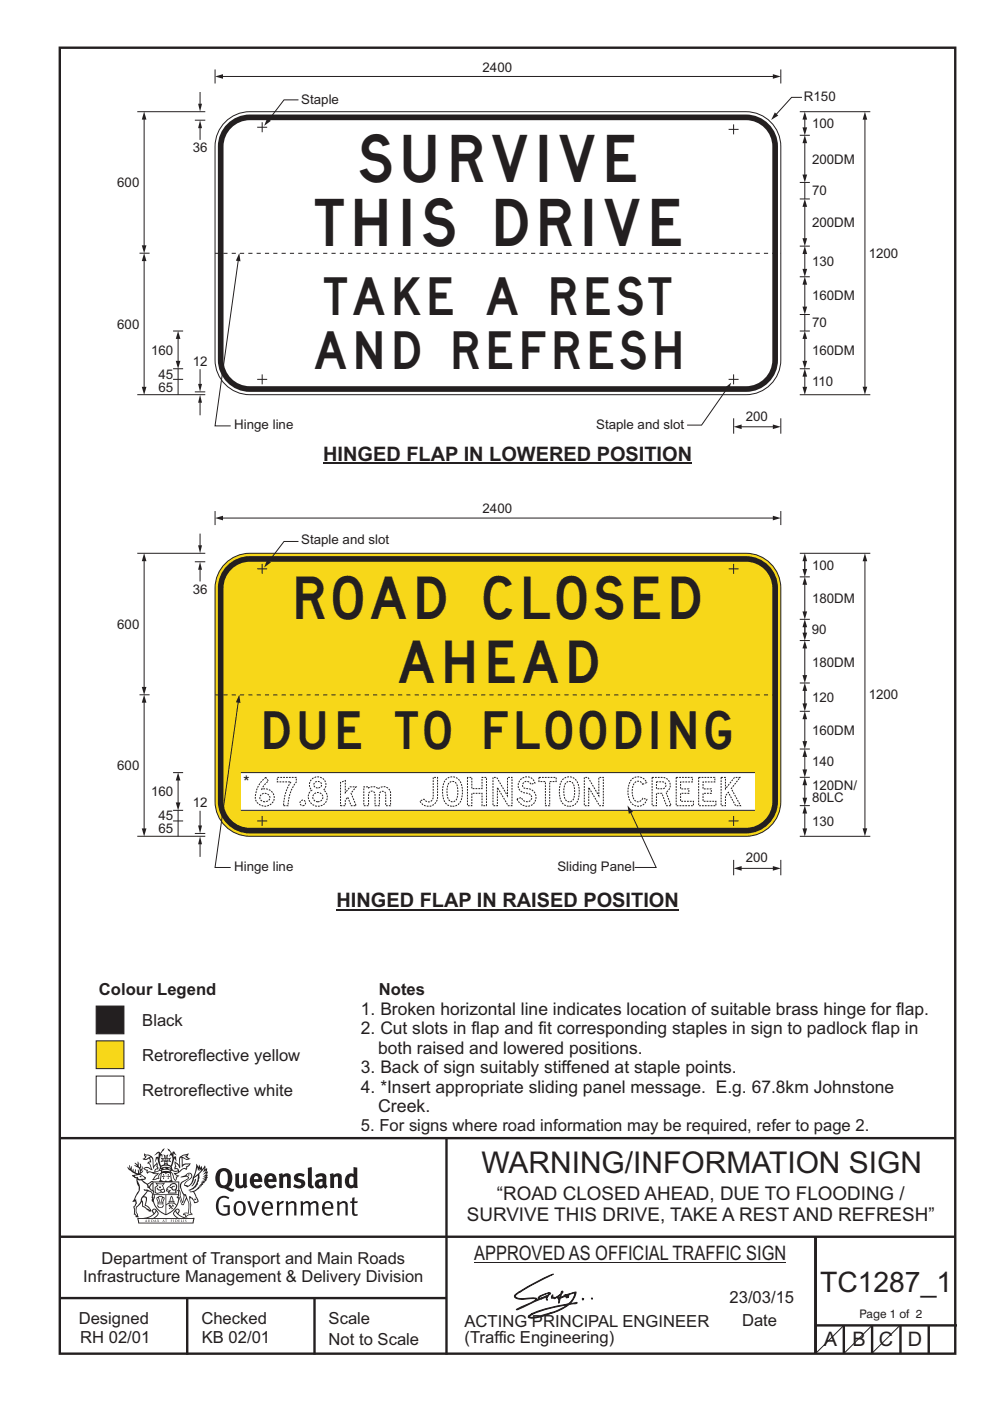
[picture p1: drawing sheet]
<svg xmlns="http://www.w3.org/2000/svg" width="210mm" height="297mm" viewBox="0 0 210 297" stroke-linecap="round" stroke-linejoin="round" font-family="sans-serif">
<g fill="none" stroke="#231f20" stroke-width=".51">
<path d="M12.7 10.1h189.9v276.9h-189.9zM12.7 241.3h189.9M94.7 241.4v45.8M12.7 275.2h82M12.7 262.2h190.1M39.7 275.2v12M66.7 275.2v12M173 262.2v24.8M173 281h30M179 281v6M185 281v6M191 281v6"/>
<path d="M197 281v6"/>
</g>
<path d="M100.6 267.7h66.2" fill="none" stroke="#231f20" stroke-width=".21"/>
<g fill="#231f20">
<path d="M47 248.5a2.55 2.55 0 0 0 0 2.7l.3 .1a.81 .81 0 0 0 1-.9v-.6a1.04 1.04 0 0 0-1.1-1.5zM46.3 248.1a1.82 1.82 0 0 1 2.1-.2 1.82 1.82 0 0 1 .9 1.9 2.29 2.29 0 0 1-.8 1.9l.7 .3h.5l-.2 .6a2.87 2.87 0 0 1-2-.7 2.12 2.12 0 0 1-1.7-3.1z" fill-rule="evenodd"/>
<path d="M49.9 248.9l.8-.2v2a.46 .46 0 0 0 .2 .6 .46 .46 0 0 0 .7-.2v-2.2l.7-.2v2.4l.2 .5-.6 .4-.2-.3a1.02 1.02 0 0 1-1.2 .2 1.02 1.02 0 0 1-.6-1.1z" fill-rule="evenodd"/>
<path d="M54 249.5l-.1 .5h.9a.49 .49 0 0 0-.2-.6 .49 .49 0 0 0-.6 .1zM53.4 249.2a1.34 1.34 0 0 1 1.6-.3 1.34 1.34 0 0 1 .6 1.5v.2h-1.7a.77 .77 0 0 0 .5 .8 .77 .77 0 0 0 .9-.3l.3 .4a1.59 1.59 0 0 1-2.1 .2 1.59 1.59 0 0 1-.4-2z" fill-rule="evenodd"/>
<path d="M57 249.5l-.1 .5h.9a.49 .49 0 0 0-.2-.6 .49 .49 0 0 0-.6 .1zM56.4 249.2a1.34 1.34 0 0 1 1.6-.3 1.34 1.34 0 0 1 .7 1.5v.2h-1.8a.77 .77 0 0 0 .5 .8 .77 .77 0 0 0 .9-.3l.3 .4a1.59 1.59 0 0 1-2 .2 1.59 1.59 0 0 1-.5-2z" fill-rule="evenodd"/>
<path d="M59.1 248.9l.8-.2 .1 .4a.95 .95 0 0 1 1-.3 .95 .95 0 0 1 .7 .8v2.3h-.8v-2.3a.46 .46 0 0 0-.8 .1v2.2h-.9z" fill-rule="evenodd"/>
<path d="M62.5 249.1a1.75 1.75 0 0 1 2.1-.1l-.2 .5-.6-.2a.43 .43 0 0 0-.6 .3l.4 .3a1.04 1.04 0 0 1 1.2 1.2 1.04 1.04 0 0 1-1.4 .9l-1.2-.4 .3-.6 1 .4 .4-.4a.88 .88 0 0 0-1-.5l-.4-.2-.1-.4z" fill-rule="evenodd"/>
<path d="M65.3 247.6l.8-.2 .1 3.8 .2 .2 .2 .5a.88 .88 0 0 1-1-.1 .88 .88 0 0 1-.3-1z" fill-rule="evenodd"/>
<path d="M67.8 250.6a.43 .43 0 0 0-.1 .7 .43 .43 0 0 0 .7-.1v-.7zM66.8 249.2a1.7 1.7 0 0 1 2.4 .1v1.8l.3 .4-.4 .5-.5-.3a1.03 1.03 0 0 1-1.7-.2 1.03 1.03 0 0 1 .8-1.5h.7v-.4a.8 .8 0 0 0-1.2 .1z" fill-rule="evenodd"/>
<path d="M69.9 248.9l.8-.2 .1 .4a.95 .95 0 0 1 1-.3 .95 .95 0 0 1 .7 .8v2.3h-.8v-2.3a.46 .46 0 0 0-.8 .1v2.2h-.8z" fill-rule="evenodd"/>
<path d="M74.3 249.5a1.48 1.48 0 0 0 0 1.7l.4 .1 .3-.2v-1.5l-.3-.2zM75 247.4l.8 .2 .1 4.3h-.7l-.1-.2a1.26 1.26 0 0 1-1.4 0 1.26 1.26 0 0 1-.6-1.3 1.29 1.29 0 0 1 .5-1.3 1.29 1.29 0 0 1 1.4-.2z" fill-rule="evenodd"/>
<path d="M46.4 253.9a1.72 1.72 0 0 1 2.2 0l-.2 .3a1.24 1.24 0 0 0-1.4-.1 1.24 1.24 0 0 0-.7 1.3 1.49 1.49 0 0 0 1.3 2l.7-.2v-1.3h-.9l-.1-.4h1.4v2a1.93 1.93 0 0 1-2.2-.1 1.93 1.93 0 0 1-.7-2.2l.2-.7z" fill-rule="evenodd"/>
<path d="M50.3 255.2a1.65 1.65 0 0 0 .3 2.2 .99 .99 0 0 0 1-1.5 .78 .78 0 0 0-.4-.8 .78 .78 0 0 0-.9 .1zM50 254.9a1.33 1.33 0 0 1 1.6-.1 1.33 1.33 0 0 1 .5 1.5 1.31 1.31 0 0 1-1.3 1.5 1.31 1.31 0 0 1-1.3-1.6l.1-.5z" fill-rule="evenodd"/>
<path d="M52.5 254.7l.4-.1 .9 2.6 .8-2.5h.5l-1.1 3h-.5z" fill-rule="evenodd"/>
<path d="M56.2 255.2l-.2 .7h1.4a.7 .7 0 0 0-.3-.8 .7 .7 0 0 0-.9 .1zM55.9 255a1.22 1.22 0 0 1 1.5-.2 1.22 1.22 0 0 1 .5 1.5h-1.9a.93 .93 0 0 0 .5 1 .93 .93 0 0 0 1.2-.2l.1 .3a1.43 1.43 0 0 1-1.7 .1 1.43 1.43 0 0 1-.6-1.7z" fill-rule="evenodd"/>
<path d="M58.7 254.8l.4-.2 .1 .5 .4-.3 .6-.2-.2 .6a.66 .66 0 0 0-.8 .6v1.9h-.4z" fill-rule="evenodd"/>
<path d="M60.6 254.8l.4-.2 .1 .5a.94 .94 0 0 1 1-.4 .94 .94 0 0 1 .8 .7v2.3h-.5l-.1-2.5a.81 .81 0 0 0-1.2 .3v2.2h-.4z" fill-rule="evenodd"/>
<path d="M63.7 254.7l.5-.1 .1 .5 .4-.3a.78 .78 0 0 1 1.1 .3 .9 .9 0 0 1 1-.5 .9 .9 0 0 1 .7 .8v2.3h-.4l-.1-2.5a.67 .67 0 0 0-1.1 .3v2.2h-.5v-2.4l-.4-.2-.7 .4v2.2h-.5z" fill-rule="evenodd"/>
<path d="M69 255.2l-.2 .7h1.4a.7 .7 0 0 0-.3-.8 .7 .7 0 0 0-.9 .1zM68.7 255a1.22 1.22 0 0 1 1.5-.2 1.22 1.22 0 0 1 .5 1.5h-1.9a.93 .93 0 0 0 .5 1 .93 .93 0 0 0 1.2-.2l.1 .3a1.44 1.44 0 0 1-1.7 .1 1.44 1.44 0 0 1-.6-1.7z" fill-rule="evenodd"/>
<path d="M71.4 254.8l.5-.2 .1 .5a.94 .94 0 0 1 1-.4 .94 .94 0 0 1 .7 .7v2.3h-.4l-.1-2.5a.81 .81 0 0 0-1.2 .3v2.2h-.5z" fill-rule="evenodd"/>
<path d="M74.7 254l.5-.2v.9h.7l-.1 .4h-.7l.1 2.2 .1 .1h.5l.1 .3a.75 .75 0 0 1-1.2-.6v-2h-.4v-.4h.4z" fill-rule="evenodd"/>
<path d="M30.8 244.9l1.1 .3-.9 .5h-.4l.5-.5zM31.8 245.5l.2-.1a2.44 2.44 0 0 1 .4 2l.1 .4 .7-1-.1 .6 .3 .3a.57 .57 0 0 0-.6 .8l-1-.2-.5 .2 .1-.5-.7-.2 .6-.2 1 .5 .1-.1-.6-1.3-.2-.1 .5-.1zM30.7 244.5l-.2 .4 .3 .4-.6 .4a1.04 1.04 0 0 0 1.4-.1l.2 .7h-.4l-.2 .4a.94 .94 0 0 1 .9 1.1l-.2-.1a1.16 1.16 0 0 0-1.5-.1l.3 .4 .4 .2 .1 .5 .2 .2v-.2a.94 .94 0 0 1 1.1 .2h.9l-1.2 1.2a1.13 1.13 0 0 0 1.2-.2l.4-.1-.1-.4 .5-.7a.83 .83 0 0 0-.6 1.1l-.3-.1-.7 .3 1.1-1.4-.5 .2-.5-.1 1.3-.5-.2-.2-.8 .4v-.3l.2-.2 .3 .1 .1-.3-.2-.4v-.6l-.2-.3-.6 .9v-.7a1.42 1.42 0 0 0-1.7-1.8z" fill-rule="evenodd"/>
<path d="M38.5 245.3l.5-.3 .7-.1-.6 .3 .8 .5h-.3zM38.3 245.5h.2l.1 2a1.69 1.69 0 0 1 1.5-.7l-.7 .5 .1 .5a1.1 1.1 0 0 0-1.5 .6l-.1-.5-.2-.2h-.5l.2-.4-.2-.7a1.42 1.42 0 0 1 .8 1.1l.2-.1zM37.1 246.2l.1 1-.2 .3v.5l.6-.1 .1 .2a.96 .96 0 0 1-1.1-.1l-.1 .1a1.06 1.06 0 0 0 1.3 .2v.1a.72 .72 0 0 1-1 .2l.3 .5 .6 .3-.4 .1-.1 .7-.3-.4-.3-1.1-.4-.4 .4 .9a1.54 1.54 0 0 0 .6 1.2l.2-.3a.58 .58 0 0 1 .5-.7l.1-.2h-.3l-.4-.3 .9-.5a.93 .93 0 0 1 1.1-.5l.1 .2 .2-.1 .1-.5a.99 .99 0 0 0 .7-.9l-1.3 .1-.4 .3v-1.5l.9 .4 .8-.3h-.3l-.5-.4 .4-.7-.7 .2a1.46 1.46 0 0 0-1.3 2.1v.4l-.2-.4z" fill-rule="evenodd"/>
<path d="M35.6 248.9l.2 .1-.1 .4h.3l-.3 .1v.5l-.1-.6h-.3l.3-.1z" fill-rule="evenodd"/>
<path d="M34.6 248.9l.2 .1-.1 .3 .4 .1h-.4v.6l-.1-.5-.3-.1h.3z" fill-rule="evenodd"/>
<path d="M34.3 248.8a.57 .57 0 0 1 .9 .2 .57 .57 0 0 1 .9-.2l.2 1.4-.2 .1a.57 .57 0 0 1-.9-.1 .69 .69 0 0 1-1.1 0zM34.2 248.1l-.3 2.1-.2 .4h2.9l-.1-.4-.3-2.1h-.2v.3l-.8-.1-.9 .1 .1-.3z" fill-rule="evenodd"/>
<path d="M34.2 252.4a.3 .3 0 0 0 .6 0 .3 .3 0 0 0-.6 0zM33.3 251l.3 .3-.3 .3a.79 .79 0 0 0 0 1.3l.8-.2-.1-.3a.55 .55 0 0 1-.7-.6h.1l.1 .3 .4 .1 .8-.2-.4-.7 .4-.3-.7 .1zM33 250.7l1.1 .2 .9-.2-.4 .7 .4 1.1a.56 .56 0 0 1-.8 .3l-.2 .1a.73 .73 0 0 1-.9 .1 .73 .73 0 0 1-.3-.9v-.4l.5-.4z" fill-rule="evenodd"/>
<path d="M35.6 251.9l.7-.5a.58 .58 0 0 1 1-.1 .58 .58 0 0 1-.5 .9l-.2-.3a.43 .43 0 0 1 .6-.3v-.1a.57 .57 0 0 0-.8 .2l-.2-.1-.3 .2 .4 .1a.55 .55 0 0 0 .9 .5v.5h-1.3l.3-.4-.1-.2-.6 .1 .2-.2-.2-.1zM35.4 251.8l-.1 .2a.39 .39 0 0 0 .2 .7l.3-.1-.2 .5h1.9l-.1-.8a.86 .86 0 0 0-.1-1.4 .86 .86 0 0 0-1.3 .4z" fill-rule="evenodd"/>
<path d="M36 254.8h.8v.2h-.8zM36.4 253.8l.2 .8h-.4zM36.4 253.5l-.3 .5-.1 .6h-.2v.4l-.7 .4 .1 .2a1.48 1.48 0 0 1 2.2 .1l.2-.1-.6-.5v-.5h-.2l-.1-.6z" fill-rule="evenodd"/>
<path d="M35.8 255.4l.3 .1 .2 .3 .3-.2-.2-.2a.38 .38 0 0 1 .4 .5l-.1-.2-.3 .3 .3 .2-.3 .2-.1-.3-.4 .3-.1-.2 .4-.3-.2-.1-.1 .1z" fill-rule="evenodd"/>
<path d="M34.5 254h.2v.2l-.3 .6h-.1zM33.6 255.3h.9v.2a.55 .55 0 0 1-.8 .4v-.2h-.2zM33.4 254h.2l.2 .8h-.2zM33.6 255h.8l.1 .1-.8 .1zM33.8 253.7h.5l-.2 1.1h-.2zM33.3 253.8l-.1 .3 .3 1.2a.48 .48 0 0 0-.1 .5 .48 .48 0 0 0 .4 .3l.6-.1a.49 .49 0 0 0 .2-.7l.3-1.2-.1-.3a1.42 1.42 0 0 0-1.5 0z" fill-rule="evenodd"/>
<path d="M33.6 251.6h.5l.1 .3h-.4z" fill-rule="evenodd"/>
<path d="M41.3 250.1l.3-.2-.2 .9-.6 .7h-.2l.5-.7z" fill-rule="evenodd"/>
<path d="M39.7 249l.3-.2 .5 .2a.88 .88 0 0 1-.6 1.1 1.22 1.22 0 0 0-.8 1.3l.5 .2a.72 .72 0 0 0 .9-.4l.5-.8 .2-.6 .8-.6v.3a2.85 2.85 0 0 1-2 2.8l.1 .1a2.13 2.13 0 0 0 1.9-1.5l-.1-.2a2.01 2.01 0 0 0 .3-1.8l1.2-1.3-.4 1 .7-.5-.7 1 .8-.4-.8 .8 .7-.1-.9 .5 .8-.1-.8 .4h.7l-.8 .3 .3 .2h-.4l.2 .4-.4-.1 .2 .3h-.4l.1 .3h-.1a2.16 2.16 0 0 1-2 1l.1 .2h.4a.76 .76 0 0 1 .7 .7l.5 1.2-.6 .2a1.45 1.45 0 0 0-1.2-1.3l.3 1.8-.1 1.9 .4 .2a1.07 1.07 0 0 0-1.2 .4v-.3l-.5-.2a.87 .87 0 0 1 1-.1l.1-.7a4.4 4.4 0 0 0-.6-3.1l-.1-.3h-.2a2.16 2.16 0 0 1-.7-2.2l.3-.3 1.2-.8a.55 .55 0 0 0-.4-.7zM37.8 252.4a.76 .76 0 0 1 .3 1.1l.6 1.6 .4-1.7 .2 .1a.61 .61 0 0 1-.1 .9l-.3 .9h-.2l-.7-1.6-.3 .1a1.18 1.18 0 0 0 .1-1.4zM41.8 247.5l.2 .8 .3-.6v.6l.3-.5a1.9 1.9 0 0 1-1.1 1.4l-.3 .3zM38.2 249.6l1.4-.1 .2 .1v.3l-.5 .3a1.26 1.26 0 0 0-1 1.9l.2 .7a1.84 1.84 0 0 1 .2 2l-.4-1.3a.96 .96 0 0 0-.4-1.3l-.4 .3a.78 .78 0 0 1-.1 1.3l.2 .2h.4l.4 1.1a.38 .38 0 0 0 .2 .4 .38 .38 0 0 0 .4-.1l.6-1.2a2.94 2.94 0 0 1 .3 2.5v.5l-.8-.1-.3 .4v.2l.4-.1 .1 .4 .2 .1a1.02 1.02 0 0 1 1.3-.5l-.1-.4-.3-.1 .2-1.7-.3-1.4 .1 .1a1.14 1.14 0 0 1 .7 .9 .63 .63 0 0 0 .9-.2 .63 .63 0 0 0-.2-.8l-.6-1.3 .9-.6 .2-.3 .2-.1v-.2h.3l-.1-.3h.4l-.1-.3 .5-.1-.2-.2 .5-.4 .1-.2-.3 .1 .5-.6-.3 .1 .3-.6-.4 .1 .4-.5v-.3l-.3 .2 .1-.6v-.3l-.4 .3-.1-.8-.5 .8-.2-.7-.2 .5-.3-.8-.1 .6-.5-.8-.1 1.4-.7 1.9a1.81 1.81 0 0 1-.9 1.4l-.6-.2a1.75 1.75 0 0 1 1.1-1.2 .75 .75 0 0 0 .1-1.3 .75 .75 0 0 0-1.2 .5z" fill-rule="evenodd"/>
<path d="M41.2 254.2l.3-.1 .1 .3h-.4z" fill-rule="evenodd"/>
<path d="M29.4 258.4h11.6l-.2 .8h-11.3zM31.3 258.2l.5-.1a2.48 2.48 0 0 0 1.4-1.3l.2 .6-.5 .5-.4 .3zM32.5 256.6l.3-.2 .2 .2-.3 .6zM37.2 256.8a2.65 2.65 0 0 0 1.8 1.4h-1.1l-.5-.3-.5-.5zM37.4 256.6l.2-.2 .3 .2-.3 .6zM29.2 258.2l.1 1.2h11.7l.3-1.1-.2-.1a4.1 4.1 0 0 1-3.3-.9l.3-.4-.1-.5a1.06 1.06 0 0 0-1.3 .9l.2 .4 .6 .5h-4.7l.3-.1a.84 .84 0 0 0 .6-.7 .84 .84 0 0 0-.5-.9l-.3-.2-.5 .1-.1 .5 .3 .4a4.2 4.2 0 0 1-3.4 .9z" fill-rule="evenodd"/>
<path d="M31 258.7l.1 .2h-.2zM31 258.6l-.3 .5 .4-.1 .2 .1z" fill-rule="evenodd"/>
<path d="M31.3 258.6h.2v.4a.25 .25 0 0 0 .3-.1 .25 .25 0 0 0-.1-.3h.1a.29 .29 0 0 1 0 .4 .29 .29 0 0 1-.4 0 .29 .29 0 0 1 0-.4z" fill-rule="evenodd"/>
<path d="M32.2 258.6a.22 .22 0 0 1 .3 .2 .22 .22 0 0 1-.3 .2zM32 258.6v.5a.33 .33 0 0 0 .5-.1 .33 .33 0 0 0 0-.4 .33 .33 0 0 0-.5 0z" fill-rule="evenodd"/>
<path d="M32.9 258.7l.1 .2h-.2zM32.9 258.6l-.2 .5 .3-.1 .2 .1z" fill-rule="evenodd"/>
<path d="M33.3 258.6h.2v.2l.3-.2-.2 .2 .2 .3-.3-.2-.1 .2h-.1l.2-.3z" fill-rule="evenodd"/>
<path d="M34.7 258.7l.1 .2h-.2zM34.7 258.6l-.3 .5 .4-.1 .2 .1z" fill-rule="evenodd"/>
<path d="M35 258.6h.4h-.1v.5h-.2l.1-.5z" fill-rule="evenodd"/>
<path d="M36.2 258.6h.3h-.2v.2h.2h-.2l.1 .3h-.2z" fill-rule="evenodd"/>
<path d="M36.7 258.6h.2v.5h-.2z" fill-rule="evenodd"/>
<path d="M37.3 258.6a.22 .22 0 0 1 .3 .2 .22 .22 0 0 1-.3 .2zM37.1 258.6v.5a.33 .33 0 0 0 .5-.1 .33 .33 0 0 0 0-.4 .33 .33 0 0 0-.5 0z" fill-rule="evenodd"/>
<path d="M37.8 258.6h.3h-.1v.2h.1h-.1v.2l.1 .1h-.3z" fill-rule="evenodd"/>
<path d="M38.3 258.6h.3l-.1 .4 .2 .1h-.4z" fill-rule="evenodd"/>
<path d="M38.9 258.6h.2v.5h-.2z" fill-rule="evenodd"/>
<path d="M39.3 258.6h.2l-.2 .1 .2 .2-.1 .2h-.1v-.2l.2 .1z" fill-rule="evenodd"/>
<path d="M34.2 247.4a1.51 1.51 0 0 1 2 .2 2.67 2.67 0 0 0-2.1 0zM35.7 247.6l.4 .2 .1 .2-.4-.1zM34.6 247.7l.4-.1 .2 .2h-.4zM34 247.9l.3 .1-.3 .1zM34.9 246.9l.3-.2 .2 .2zM34.9 245.7h.2v.4h-.2zM35 245.1l.2 .2 .2-.2-.1 .4h-.2zM35.1 246.3h.2l.1 .4-.2-.2-.2 .2zM35.3 245.7h.2v.4h-.2zM34.4 245.7l.3 .1v.2l-.3 .1 .2-.2zM35.7 245.8l.3-.1-.2 .2 .2 .2-.4-.1zM32.7 244.9l1-.5-.1 1-.2-.1-.4 .1-.2 1.1 .5-1 .2 .9a1.84 1.84 0 0 1 .3 1.7l.4 .1a2.48 2.48 0 0 1 2.2 .1l.2-.3-.2-.7 .7-1.7 .4 .6-.2-1-.2-.1-.2 .3v-.9l.6 .4-.6-.7h-.3l-.1 .4-.5-.8-.5-.3 .2 .4 .5 .6-.4 .7 .4-.3a2.06 2.06 0 0 1 0 2.2l-.6-.2-.1-.6 .1-.1 .8 .2-.4-.5 .4-.5-.7 .2-.2-.2 .2-.7-.5 .4-.5-.4 .2 .7-.2 .2-.7-.2 .4 .5-.4 .5 .7-.2 .2 .1-.2 .6-.5 .2a2.02 2.02 0 0 1 0-2.2l.3 .5-.1-.6-.3-.1 .8-1.2-.5 .3-.4 .7-.2-.3a.8 .8 0 0 0-.8 .5z" fill-rule="evenodd"/>
<path d="M29.2 250.1l.3 .2a.61 .61 0 0 1 .8 .3l.3 .2a.8 .8 0 0 1 .6 1l.4 .1 .5 .6a1 1 0 0 1 .5 1l-.1 .7v-.5h-.1a.96 .96 0 0 0-.8-1.3l-.3-.2h-.6l-.1-.1-.2 .1 .2 .3h.5l-1.1 1.4-.2 .9-.4 .6a1.33 1.33 0 0 0-.5 1.8l.2 .5a1.26 1.26 0 0 1-.5-1.4l-.1-.4a1.56 1.56 0 0 0 .4-1.7l-.3 .2 .2-.5a3.2 3.2 0 0 0 .7-3zM30.4 253.9h.4a2.06 2.06 0 0 1-.1 1.6l.7 .5 .4 .5-.6-.2-.8-.6-.1-.9a.51 .51 0 0 1 .1-.9zM28.6 249.3a1.52 1.52 0 0 1 2.1 .6l-1.1 .1-.2-.1-.2-.4-.4 .1zM27.5 247v.8l-.3-.4-.2 .1a3.1 3.1 0 0 0 2 1.5l-1 .1 .5 .6 .5 .1v1.1a1.84 1.84 0 0 1-.2 2.5l-.4 .9-.4 .4 .3 .1 .4-.1 .1 .4-.2 .5-.3 .2 .1 1.8 .2-.1 .2 .6h.2l.4-.1-.1-.5a1.3 1.3 0 0 1-.1-1.6l.8-1.1 .2 1.1 .6 .2 .4 .6 .2-.2 .2 .4 .5-.1a1.85 1.85 0 0 0-1.2-1.3l.1-.3a1.39 1.39 0 0 0 0-1.5h-.5l.5-.6a.66 .66 0 0 1 .9-.4 .66 .66 0 0 1 .3 .9l-.1 .4h.2v.1l-.2 .3 .2 .5 .2-.3a2.24 2.24 0 0 0 .1-2.2 .73 .73 0 0 1-.7-.6 .73 .73 0 0 1 .5-.8l.1-.2a.94 .94 0 0 0-.9 .8 .48 .48 0 0 1-.1-.5 .48 .48 0 0 1 .5-.3l.5-.3a.51 .51 0 0 0-.8 .2l-.5 .3-1-.8 .6-.1 .1-.5-1.1-.7 .5-.4v-.4l-.5 .5 .1-.2a.69 .69 0 0 0 .2-1.1v.5l-.3 .2 .1-1.1-.3-.2 .1 .6-.1 .2-.4-1.2v.6l-.7-.3 .6 .6-.6-.2 .2 .3a1 1 0 0 1 .8 1.5l-.2-.8v.8l-.5-.2-.1-.7-.2 .6-.2-.1v-.6l-.2 .4-.2-.2 .1-.7-.2 .5z" fill-rule="evenodd"/>
<path d="M29.5 249.5l.3-.2 .3 .3z" fill-rule="evenodd"/>
<path d="M32.4 250.5h5.6v2l-.2-.1v-1.7h-5.2v2.5h5.2v-.8l.1 .2-.1 1.1v-.3h-2.5v4a4.1 4.1 0 0 0 2.6-3.6l.1-.1a4 4 0 0 1-2.8 3.9 4.2 4.2 0 0 1-2.8-4.7l.1 1.3 .1-.1a3.8 3.8 0 0 0 2.5 3.3v-4h-2.5l-.2-.9z" fill-rule="evenodd"/>
<circle cx="40" cy="249.1" r=".17"/>
</g>
<path d="M179 281l-6 6M185 281l-6 6" fill="none" stroke="#231f20" stroke-width=".21"/>
<path d="M20.4 220.7h5.9v5.9h-5.9z" fill-rule="evenodd" fill="#f7d719" stroke="#231f20" stroke-width=".21"/>
<path d="M20.4 213.3h5.9v5.9h-5.9z" fill-rule="evenodd" fill="#231f20" stroke="#231f20" stroke-width=".21"/>
<path d="M20.4 228.1h5.9v5.9h-5.9z" fill-rule="evenodd" fill="#fff" stroke="#231f20" stroke-width=".21"/>
<path d="M68.6 98.2h78.2" fill="none" stroke="#231f20" stroke-width=".38"/>
<path d="M48.2 25.5a7.4 7.4 0 0 1 4.8-1.8h105.2a7.4 7.4 0 0 1 7.4 7.4v45.2a7.4 7.4 0 0 1-7.4 7.4h-105.2a7.4 7.4 0 0 1-7.4-7.4v-45.2a7.4 7.4 0 0 1 2.6-5.6z" fill-rule="evenodd" fill="#fff" stroke="#231f20" stroke-width=".21"/>
<path d="M48.5 26a6.8 6.8 0 0 1 4.5-1.7h105.2a6.8 6.8 0 0 1 6.8 6.8v45.2a6.8 6.8 0 0 1-6.8 6.8h-105.2a6.8 6.8 0 0 1-6.8-6.8v-45.2a6.8 6.8 0 0 1 2.3-5.1z" fill-rule="evenodd" fill="#231f20"/>
<path d="M49.1 27.1a5.6 5.6 0 0 1 3.9-1.6h105.2a5.6 5.6 0 0 1 5.6 5.6v45.2a5.6 5.6 0 0 1-5.6 5.6h-105.2a5.6 5.6 0 0 1-5.6-5.6v-45.2a5.6 5.6 0 0 1 1.7-4z" fill-rule="evenodd" fill="#fff"/>
<path d="M45.6 14.7v3M47.2 16.2h116.9" fill="none" stroke="#231f20" stroke-width=".21"/>
<g fill="#231f20">
<path d="M45.6 16.2l1.7-.5v1z"/>
<path d="M163.9 15.7l1.7 .5-1.7 .5z"/>
</g>
<path d="M50.5 55.2l-4.9 35.1h3.3" fill="none" stroke="#231f20" stroke-width=".21"/>
<path d="M50.8 53.6l.2 1.8-1-.1z" fill="#231f20"/>
<path d="M45.6 53.7h120" fill="none" stroke="#231f20" stroke-width=".21" stroke-dasharray=".9 .9" stroke-linecap="butt"/>
<path d="M54.5 27h2.2M55.6 25.9v2.1M63.3 21.2h-3.1l-3.2 4.3M55.6 79.4v2.1M54.5 80.4h2.2" fill="none" stroke="#231f20" stroke-width=".21"/>
<path d="M56.7 25l.8 .6-1.5 1.1z" fill="#231f20"/>
<path d="M154.2 82.4l-5.4 7.7h-3.1" fill="none" stroke="#231f20" stroke-width=".21"/>
<path d="M153.7 82.2l1.4-1.1-.6 1.7z" fill="#231f20"/>
<path d="M169.6 78.2h2.2M157.2 90.5h6.9M169.6 83.7h15" fill="none" stroke="#231f20" stroke-width=".21"/>
<g fill="#231f20">
<path d="M155.6 90.5l1.7-.5v1z"/>
<path d="M163.9 90l1.7 .5-1.7 .5z"/>
</g>
<path d="M183.5 25.2v56.9M155.6 88.7v3.3M165.6 88.7v3.3" fill="none" stroke="#231f20" stroke-width=".21"/>
<g fill="#231f20">
<path d="M183.5 23.7l.4 1.7h-.9z"/>
<path d="M183 82h.9l-.4 1.7z"/>
</g>
<path d="M30.6 55.2v27" fill="none" stroke="#231f20" stroke-width=".21"/>
<g fill="#231f20">
<path d="M30.6 53.6l.5 1.8h-1z"/>
<path d="M30.1 82h1l-.5 1.7z"/>
</g>
<path d="M29.1 23.7h14.4M29.6 53.7h2.1M42.4 78.3v3.2M29.1 83.7h14.4M41.3 83.1h2.2" fill="none" stroke="#231f20" stroke-width=".21"/>
<path d="M42 81.4h.8l-.4 1.7z" fill="#231f20"/>
<path d="M42.4 85.2v2.8" fill="none" stroke="#231f20" stroke-width=".21"/>
<path d="M42.4 83.7l.4 1.7h-.8z" fill="#231f20"/>
<path d="M42.4 19.5v2.6M41.3 25.5h2.2" fill="none" stroke="#231f20" stroke-width=".21"/>
<path d="M42 22h.8l-.4 1.7z" fill="#231f20"/>
<path d="M42.4 27v2.7" fill="none" stroke="#231f20" stroke-width=".21"/>
<path d="M42.4 25.5l.4 1.7h-.8z" fill="#231f20"/>
<path d="M170.7 79.7v2.5" fill="none" stroke="#231f20" stroke-width=".21"/>
<g fill="#231f20">
<path d="M170.7 78.1l.5 1.8h-1z"/>
<path d="M170.2 82h1l-.5 1.7z"/>
</g>
<path d="M30.6 25.2v27" fill="none" stroke="#231f20" stroke-width=".21"/>
<g fill="#231f20">
<path d="M30.6 23.6l.5 1.8h-1z"/>
<path d="M30.1 52h1l-.5 1.7z"/>
</g>
<path d="M170.1 20.6h-2.2l-3.3 3.7" fill="none" stroke="#231f20" stroke-width=".21"/>
<path d="M164.3 23.8l.8 .7-1.5 .9z" fill="#231f20"/>
<path d="M170.7 71.7v5" fill="none" stroke="#231f20" stroke-width=".21"/>
<g fill="#231f20">
<path d="M170.7 70.1l.5 1.8h-1z"/>
<path d="M170.2 76.5h1l-.5 1.7z"/>
</g>
<path d="M170.7 53.7v3.5M169.6 70.2h2.2" fill="none" stroke="#231f20" stroke-width=".21"/>
<g fill="#231f20">
<path d="M170.7 52.1l.5 1.8h-1z"/>
<path d="M170.2 57h1l-.5 1.7z"/>
</g>
<path d="M169.6 38.7h2.2M170.7 30.2v7" fill="none" stroke="#231f20" stroke-width=".21"/>
<g fill="#231f20">
<path d="M170.7 28.6l.5 1.8h-1z"/>
<path d="M170.2 37h1l-.5 1.7z"/>
</g>
<path d="M169.6 28.7h2.2M170.7 25.2v2" fill="none" stroke="#231f20" stroke-width=".21"/>
<g fill="#231f20">
<path d="M170.7 23.6l.5 1.8h-1z"/>
<path d="M170.2 27h1l-.5 1.7z"/>
</g>
<path d="M165.6 14.7v3M154.5 27.4h2.2M155.6 26.4v2.1M169.6 23.7h15M37.8 71.7v5M37.8 78.2v5.5M155.6 79.4v2.1M36.7 80.4h2.1M154.5 80.4h2.2" fill="none" stroke="#231f20" stroke-width=".21"/>
<g fill="#231f20">
<path d="M37.8 70.1l.5 1.8h-1z"/>
<path d="M37.3 76.5h1l-.5 1.7z"/>
</g>
<path d="M36.7 78.2h2.1M36.7 70.2h2.1M169.6 66.7h2.2M170.7 60.2v5M170.7 66.7v3.5" fill="none" stroke="#231f20" stroke-width=".21"/>
<g fill="#231f20">
<path d="M170.7 58.6l.5 1.8h-1z"/>
<path d="M170.2 65h1l-.5 1.7z"/>
</g>
<path d="M170.7 38.7v3.5M169.6 58.7h2.2M169.6 52.2h2.2M170.7 43.7v7" fill="none" stroke="#231f20" stroke-width=".21"/>
<g fill="#231f20">
<path d="M170.7 42.1l.5 1.8h-1z"/>
<path d="M170.2 50.5h1l-.5 1.7z"/>
</g>
<path d="M169.6 42.2h2.2" fill="none" stroke="#231f20" stroke-width=".21"/>
<path d="M71.4 192.8h72.6" fill="none" stroke="#231f20" stroke-width=".38"/>
<path d="M48.2 119.1a7.4 7.4 0 0 1 4.8-1.8h105.2a7.4 7.4 0 0 1 7.4 7.4v45.2a7.4 7.4 0 0 1-7.4 7.4h-105.2a7.4 7.4 0 0 1-7.4-7.4v-45.2a7.4 7.4 0 0 1 2.6-5.6z" fill-rule="evenodd" fill="#f7d719" stroke="#231f20" stroke-width=".21"/>
<path d="M48.5 119.6a6.8 6.8 0 0 1 4.5-1.7h105.2a6.8 6.8 0 0 1 6.8 6.8v45.2a6.8 6.8 0 0 1-6.8 6.8h-105.2a6.8 6.8 0 0 1-6.8-6.8v-45.2a6.8 6.8 0 0 1 2.3-5.1z" fill-rule="evenodd" fill="#231f20"/>
<path d="M49.1 120.7a5.6 5.6 0 0 1 3.9-1.6h105.2a5.6 5.6 0 0 1 5.6 5.6v45.2a5.6 5.6 0 0 1-5.6 5.6h-105.2a5.6 5.6 0 0 1-5.6-5.6v-45.2a5.6 5.6 0 0 1 1.7-4z" fill-rule="evenodd" fill="#f7d719"/>
<path d="M45.6 108.4v2.9M47.2 109.8h116.9" fill="none" stroke="#231f20" stroke-width=".21"/>
<g fill="#231f20">
<path d="M45.6 109.8l1.7-.4v.9z"/>
<path d="M163.9 109.4l1.7 .4-1.7 .5z"/>
</g>
<path d="M50.5 148.8l-4.9 35.1h3.3" fill="none" stroke="#231f20" stroke-width=".21"/>
<path d="M50.8 147.3l.2 1.7-1-.1z" fill="#231f20"/>
<path d="M45.6 147.3h120" fill="none" stroke="#231f20" stroke-width=".21" stroke-dasharray=".9 .9" stroke-linecap="butt"/>
<path d="M51.1 163.8h109v8h-109z" fill="#fff"/>
<path d="M51.1 171.8h109M51.1 163.8h109M133.7 172.2l5.5 11.7h-4.6" fill="none" stroke="#231f20" stroke-width=".21"/>
<path d="M133.1 170.8l1.2 1.3-.9 .4z" fill="#231f20"/>
<path d="M55.6 119.5v2.2M63.3 114.8h-3.1l-3.2 4.3M54.5 120.6h2.2M54.5 174.1h2.2M55.6 173v2.1" fill="none" stroke="#231f20" stroke-width=".21"/>
<path d="M56.7 118.7l.8 .5-1.5 1.1z" fill="#231f20"/>
<path d="M169.6 177.3h15M169.6 170.8h2.2M157.2 184.1h6.9" fill="none" stroke="#231f20" stroke-width=".21"/>
<g fill="#231f20">
<path d="M155.6 184.1l1.7-.5v1z"/>
<path d="M163.9 183.6l1.7 .5-1.7 .5z"/>
</g>
<path d="M183.5 118.8v57M155.6 182.3v3.3M165.6 182.3v3.3" fill="none" stroke="#231f20" stroke-width=".21"/>
<g fill="#231f20">
<path d="M183.5 117.3l.4 1.7h-.9z"/>
<path d="M183 175.6h.9l-.4 1.7z"/>
</g>
<path d="M30.6 148.8v27" fill="none" stroke="#231f20" stroke-width=".21"/>
<g fill="#231f20">
<path d="M30.6 147.3l.5 1.7h-1z"/>
<path d="M30.1 175.6h1l-.5 1.7z"/>
</g>
<path d="M29.1 117.3h14.4M29.6 147.3h2.1M29.1 177.3h14.4M41.3 176.7h2.2M42.4 171.9v3.3" fill="none" stroke="#231f20" stroke-width=".21"/>
<path d="M42 175h.8l-.4 1.7z" fill="#231f20"/>
<path d="M42.4 178.9v2.8" fill="none" stroke="#231f20" stroke-width=".21"/>
<path d="M42.4 177.3l.4 1.7h-.8z" fill="#231f20"/>
<path d="M41.3 119.1h2.2M42.4 113.1v2.7" fill="none" stroke="#231f20" stroke-width=".21"/>
<path d="M42 115.6h.8l-.4 1.7z" fill="#231f20"/>
<path d="M42.4 120.7v2.6" fill="none" stroke="#231f20" stroke-width=".21"/>
<path d="M42.4 119.1l.4 1.7h-.8z" fill="#231f20"/>
<path d="M170.7 172.3v3.5" fill="none" stroke="#231f20" stroke-width=".21"/>
<g fill="#231f20">
<path d="M170.7 170.8l.5 1.7h-1z"/>
<path d="M170.2 175.6h1l-.5 1.7z"/>
</g>
<path d="M30.6 118.8v27" fill="none" stroke="#231f20" stroke-width=".21"/>
<g fill="#231f20">
<path d="M30.6 117.3l.5 1.7h-1z"/>
<path d="M30.1 145.6h1l-.5 1.7z"/>
</g>
<path d="M170.7 166.3v3" fill="none" stroke="#231f20" stroke-width=".21"/>
<g fill="#231f20">
<path d="M170.7 164.8l.5 1.7h-1z"/>
<path d="M170.2 169.1h1l-.5 1.7z"/>
</g>
<path d="M169.6 164.8h2.2M170.7 160.3v3" fill="none" stroke="#231f20" stroke-width=".21"/>
<g fill="#231f20">
<path d="M170.7 158.8l.5 1.7h-1z"/>
<path d="M170.2 163.1h1l-.5 1.7z"/>
</g>
<path d="M169.6 158.8h2.2M170.7 152.3v5" fill="none" stroke="#231f20" stroke-width=".21"/>
<g fill="#231f20">
<path d="M170.7 150.8l.5 1.7h-1z"/>
<path d="M170.2 157.1h1l-.5 1.7z"/>
</g>
<path d="M169.6 135.8h2.2M170.7 123.8v6M169.6 150.8h2.2" fill="none" stroke="#231f20" stroke-width=".21"/>
<g fill="#231f20">
<path d="M170.7 122.3l.5 1.7h-1z"/>
<path d="M170.2 129.6h1l-.5 1.7z"/>
</g>
<path d="M170.7 118.8v2M169.6 122.3h2.2" fill="none" stroke="#231f20" stroke-width=".21"/>
<g fill="#231f20">
<path d="M170.7 117.3l.5 1.7h-1z"/>
<path d="M170.2 120.6h1l-.5 1.7z"/>
</g>
<path d="M155.6 119.5v2.2M165.6 108.4v2.9M169.6 117.3h15M154.5 120.6h2.2M36.7 174.1h2.1M37.8 165.3v5M37.8 171.8v5.5M154.5 174.1h2.2M155.6 173v2.1" fill="none" stroke="#231f20" stroke-width=".21"/>
<g fill="#231f20">
<path d="M37.8 163.8l.5 1.7h-1z"/>
<path d="M37.3 170.1h1l-.5 1.7z"/>
</g>
<path d="M169.6 131.3h2.2M170.7 132.8v1.5M36.7 171.8h2.1M36.7 163.8h2.1" fill="none" stroke="#231f20" stroke-width=".21"/>
<g fill="#231f20">
<path d="M170.7 131.3l.5 1.7h-1z"/>
<path d="M170.2 134.1h1l-.5 1.7z"/>
</g>
<path d="M170.7 137.3v6" fill="none" stroke="#231f20" stroke-width=".21"/>
<g fill="#231f20">
<path d="M170.7 135.8l.5 1.7h-1z"/>
<path d="M170.2 143.1h1l-.5 1.7z"/>
</g>
<path d="M169.6 144.8h2.2M170.7 146.3v3" fill="none" stroke="#231f20" stroke-width=".21"/>
<g fill="#231f20">
<path d="M170.2 149.1h1l-.5 1.7z"/>
<path d="M170.7 144.8l.5 1.7h-1z"/>
</g>
<path d="M190.9 281l-6 6" fill="none" stroke="#231f20" stroke-width=".21"/>
<path d="M125.4 275.3l.2 .2v-.3zM123.5 275.3l.2 .3 .1-.2zM120.4 274.7l.1 .3 .1-.4zM120 274.5h.2l-.1 .7 .4-.2h-.3v-.1l.5-.4v-.1zM113 278.5l-.2 .2a28.4 28.4 0 0 1 7.5-2 11.7 11.7 0 0 1-3.6 1.7l-.2 .1a12.2 12.2 0 0 0 4.4-2l.8-.1a.43 .43 0 0 0 .7-.2l-1.5 .2a4.4 4.4 0 0 0 1.3-2.5l-1.5 .5 1.3-.3a2.83 2.83 0 0 1-2 2.5 28.1 28.1 0 0 0-7 1.9zM118.6 275.3v.2zM119.2 273.9v.2zM117.2 274.5l-.1 .2-.1 .6a.33 .33 0 0 1 .5 .1l1.3-.8-.1 .5h-.4l.2 .5v.7l.4-1.1 .3-.1-.3-.1 .1-.2 .4-.8v-.3l-.3 .1a1.84 1.84 0 0 1-1.5 1.4l-.2-.2-.3 .1zM119.1 275l1-.2 .1-.3-.6 .1 .1 .2zM112.6 278.6l-.1 .4 .5-.5zM112.1 278.9l-.1 .4a7.1 7.1 0 0 0 4.6-.8h-.1h.2l-.1-.1a10.4 10.4 0 0 1-4.3 .9l.2-.5zM109.3 274.5l-.2 .3 .2 .4a3.9 3.9 0 0 0 3 .2h1.4a5.8 5.8 0 0 1-2.9 1.6l-1.3 .7h.4l5-2.3-.1-.1-.5-.1 .7-.5 1.3-.5-1.9 .6-.2 .3 .1 .3-.6 .3 .2-.4-.5-.1-2 .1a2.18 2.18 0 0 1-2.1-.5l.9-.9zM110.1 273.9l.2 .1 2.4-1.5 4.7-2.4-2.8 1.3zM114.7 275.3l.2 .1 1.1-.4 .8-.8-.5-.1 .3 .2-.3 .3zM116 274.9l-.1 .2a.32 .32 0 0 0-.1 .3 .32 .32 0 0 0 .3 .2z" fill-rule="evenodd" fill="#231f20" stroke="#231f20" stroke-width=".21"/>
<g font-size="10" fill="#231f20">
<text x="76.4" y="38.7">SURVIVE</text>
<text x="66.8" y="52.2">THIS DRIVE</text>
</g>
<g font-size="9" fill="#231f20">
<text x="62.9" y="131.3">ROAD CLOSED</text>
<text x="84.6" y="144.8">AHEAD</text>
</g>
<g font-size="8" fill="#231f20">
<text x="68.8" y="66.7">TAKE A REST</text>
<text x="66.8" y="78.2">AND REFRESH</text>
<text x="56.1" y="158.8">DUE TO FLOODING</text>
</g>
<text font-size="6.3" fill="#231f20" x="102.1" y="248.6">WARNING/INFORMATION SIGN</text>
<g font-size="6" fill="#231f20">
<text x="54.1" y="170.8">67.8</text>
<text x="89.1" y="170.8">JOHNSTON CREEK</text>
<text x="173.9" y="274">TC1287_1</text>
</g>
<g font-size="4.2" fill="#231f20">
<text x="68.6" y="97.7">HINGED FLAP IN LOWERED POSITION</text>
<text x="71.4" y="192.3">HINGED FLAP IN RAISED POSITION</text>
<text x="100.6" y="267.2">APPROVED AS OFFICIAL TRAFFIC SIGN</text>
<text x="174.7" y="285.5">A</text>
<text x="180.8" y="285.5">B</text>
<text x="186.4" y="285.5">C</text>
<text x="192.6" y="285.5">D</text>
</g>
<g font-size="4" fill="#231f20">
<text x="72.2" y="170.8">km</text>
<text x="105.4" y="254.5">“ROAD CLOSED AHEAD, DUE TO FLOODING /</text>
<text x="99" y="259">SURVIVE THIS DRIVE, TAKE A REST AND REFRESH”</text>
</g>
<text font-size="3.8" fill="#231f20" x="80.2" y="235.8">Creek.</text>
<g font-size="3.7" fill="#231f20">
<text x="76.6" y="215.1">1. Broken horizontal line indicates location of suitable brass hinge for flap.</text>
<text x="76.6" y="219.2">2. Cut slots in flap and fit corresponding staples in sign to padlock flap in</text>
<text x="76.6" y="227.5">3. Back of sign suitably stiffened at staple points.</text>
<text x="80.2" y="223.4">both raised and lowered positions.</text>
<text x="76.6" y="231.6">4. *Insert appropriate sliding panel message. E.g. 67.8km Johnstone</text>
</g>
<g font-size="3.5" fill="#231f20">
<text x="21" y="211">Colour Legend</text>
<text x="80.4" y="210.9">Notes</text>
<text x="30.2" y="217.5">Black</text>
<text x="30.2" y="224.9">Retroreflective yellow</text>
<text x="30.2" y="232.3">Retroreflective white</text>
<text x="76.6" y="239.8">5. For signs where road information may be required, refer to page 2.</text>
<text x="21.5" y="267.9">Department of Transport and Main Roads</text>
<text x="17.7" y="271.8">Infrastructure Management &amp; Delivery Division</text>
<text x="16.7" y="280.7">Designed</text>
<text x="42.7" y="280.7">Checked</text>
<text x="69.7" y="280.7">Scale</text>
<text x="98.5" y="281.4">ACTING PRINCIPAL ENGINEER</text>
<text x="154.7" y="276.2">23/03/15</text>
<text x="157.4" y="281.2">Date</text>
<text x="17" y="284.8">RH 02/01</text>
<text x="42.8" y="284.8">KB 02/01</text>
<text x="69.7" y="285.2">Not to Scale</text>
<text x="98.5" y="284.8">(Traffic Engineering)</text>
</g>
<g font-size="2.8" fill="#231f20">
<text x="102.3" y="15.2">2400</text>
<text x="63.9" y="22">Staple</text>
<text x="170.5" y="21.5">R150</text>
<text x="172.2" y="27.2">100</text>
<text x="40.9" y="32.3">36</text>
<text x="172.2" y="34.7">200DM</text>
<text x="24.9" y="39.7">600</text>
<text x="172.2" y="41.4">70</text>
<text x="172.2" y="48.2">200DM</text>
<text x="172.2" y="56.4">130</text>
<text x="184.3" y="54.7">1200</text>
<text x="172.2" y="63.7">160DM</text>
<text x="24.9" y="69.7">600</text>
<text x="172.2" y="69.4">70</text>
<text x="32" y="75.2">160</text>
<text x="40.9" y="77.5">12</text>
<text x="172.2" y="75.2">160DM</text>
<text x="33.6" y="83.1">65</text>
<text x="33.6" y="80.3">45</text>
<text x="172.2" y="81.9">110</text>
<text x="158.2" y="89.2">200</text>
<text x="49.7" y="91">Hinge line</text>
<text x="126.5" y="91">Staple and slot</text>
<text x="102.3" y="108.9">2400</text>
<text x="63.9" y="115.4">Staple and slot</text>
<text x="40.9" y="125.9">36</text>
<text x="172.2" y="120.8">100</text>
<text x="172.2" y="127.8">180DM</text>
<text x="24.9" y="133.3">600</text>
<text x="172.2" y="134.5">90</text>
<text x="172.2" y="141.3">180DM</text>
<text x="172.2" y="148.8">120</text>
<text x="184.3" y="148.3">1200</text>
<text x="172.2" y="155.8">160DM</text>
<text x="24.9" y="163.3">600</text>
<text x="51.6" y="166.5">*</text>
<text x="172.2" y="167.5">120DN/</text>
<text x="172.2" y="162.3">140</text>
<text x="32" y="168.8">160</text>
<text x="33.6" y="173.9">45</text>
<text x="40.9" y="171.1">12</text>
<text x="172.2" y="170">80LC</text>
<text x="33.6" y="176.7">65</text>
<text x="172.2" y="175.1">130</text>
<text x="49.7" y="184.6">Hinge line</text>
<text x="118.2" y="184.6">Sliding Panel</text>
<text x="158.2" y="182.8">200</text>
</g>
<text font-size="2.5" fill="#231f20" x="182.3" y="279.4">Page 1 of 2</text>
</svg>
